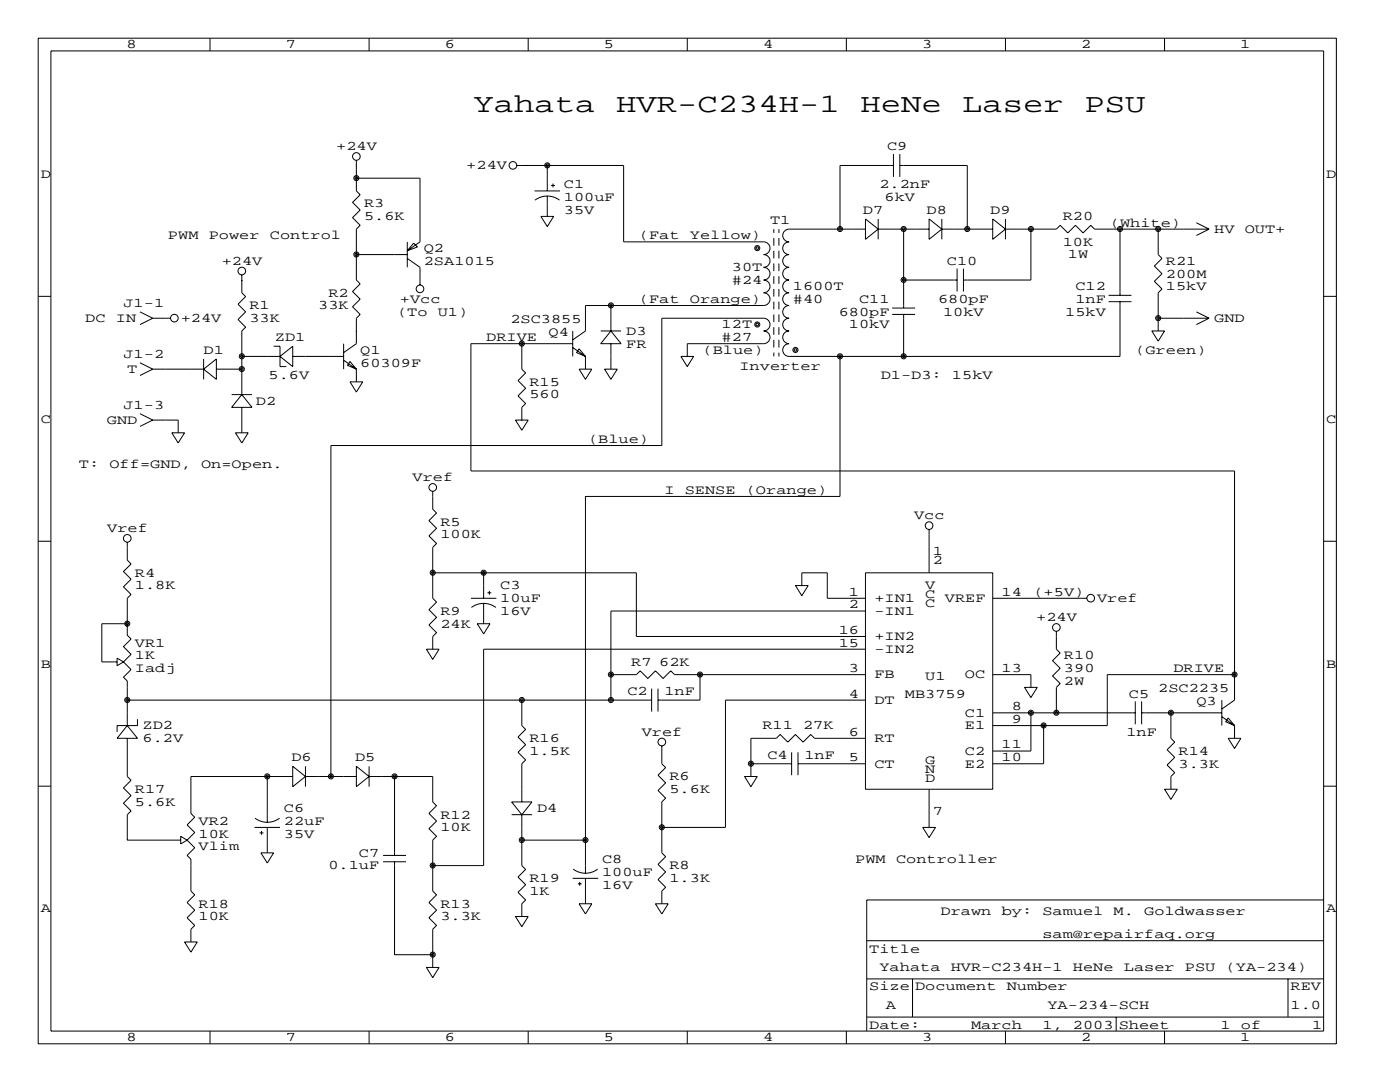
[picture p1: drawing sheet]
<svg xmlns="http://www.w3.org/2000/svg" width="279mm" height="216mm" viewBox="0 0 279 216" stroke-linecap="round" stroke-linejoin="round" font-family="sans-serif">
<g fill="none" stroke="#000" stroke-width=".2">
<path d="M7.6 7.6h259.1v200.7h-259.1zM10.2 10.2h254v195.5h-254zM41.9 7.6v2.6M73.7 7.6v2.6M105.4 7.6v2.6M137.2 7.6v2.6M168.9 7.6v2.6M200.7 7.6v2.6M232.4 7.6v2.6M71.1 33h.1M71.1 35.6h12.7v12.7l-2.5 1.7M71.1 32v6.1l.8 .8-1.5 1.5 1.5 1.5-1.5 1.5 1.5 1.6-.8 .7v10.2l.8 .7-1.5 1.6 1.5 1.5-1.5 1.5 1.5 1.5-.8 .8v5.1l-2.5 1.8"/>
<path d="M103.1 33h21.4v15.3h27.9a1.27 1.27 0 0 1 1.3 1.2 1.27 1.27 0 0 1-1.3 1.3 1.27 1.27 0 0 1 1.3 1.3 1.27 1.27 0 0 1-1.3 1.2 1.27 1.27 0 0 1 1.3 1.3 1.27 1.27 0 0 1-1.3 1.3 1.27 1.27 0 0 1 1.3 1.3 1.27 1.27 0 0 1-1.3 1.2 1.27 1.27 0 0 1 1.3 1.3 1.27 1.27 0 0 1-1.3 1.3h-35.6v5l-2.5 1.8M106.7 38.1h5.1M106.8 39.9a4.1 4.1 0 0 1 4.9 0M109.2 33v5.1M109.2 39.1v4.1M110 37h.7M110.4 36.6v.8M178.3 33h-10.7v12.7M178.3 30.7v4.6M179.6 33h13.4v12.7M179.6 30.7v4.6M7.6 59.1h2.6"/>
<path d="M48.3 55.9h.1M48.3 54.9v3.5l.7 .8-1.5 1.5 1.5 1.5-1.5 1.6 1.5 1.5-.7 .7v12.7M71.1 50.8h10.2M81.3 51.6l2.5 1.7v3.6M81.3 48.3v5M82.5 48.5l.8 .8-2 .7zM107.9 43.2h2.6l-1.3 2zM154.4 45.7v.8M154.4 47.5v1.5M154.4 50v1.6M154.4 52.6v1.5M154.4 55.1v1.5"/>
<path d="M154.4 57.7v1.5M155.4 45.7v.8M155.4 47.5v1.5M155.4 50v1.6M155.4 52.6v1.5M155.4 55.1v1.5M155.4 57.7v1.5M172.7 45.7h-15.2a1.27 1.27 0 0 0-1.3 1.3 1.27 1.27 0 0 0 1.3 1.3 1.27 1.27 0 0 0-1.3 1.2 1.27 1.27 0 0 0 1.3 1.3 1.27 1.27 0 0 0-1.3 1.3 1.27 1.27 0 0 0 1.3 1.2 1.27 1.27 0 0 0-1.3 1.3 1.27 1.27 0 0 0 1.3 1.3 1.27 1.27 0 0 0-1.3 1.3 1.27 1.27 0 0 0 1.3 1.2 1.27 1.27 0 0 0-1.3 1.3 1.27 1.27 0 0 0 1.3 1.3 1.27 1.27 0 0 0-1.3 1.2 1.27 1.27 0 0 0 1.3 1.3 1.27 1.27 0 0 0-1.3 1.3 1.27 1.27 0 0 0 1.3 1.2 1.27 1.27 0 0 0-1.3 1.3 1.27 1.27 0 0 0 1.3 1.3 1.27 1.27 0 0 0-1.3 1.2 1.27 1.27 0 0 0 1.3 1.3h66v-10.9M172.7 43.7l2.6 2-2.6 2.1zM175.3 45.7h10.1M175.3 43.7v4.1M180.3 55.9h10.7"/>
<path d="M180.3 45.7v15.8M185.4 43.7l2.6 2-2.6 2.1zM188 45.7h10.1M188 43.7v4.1M191 53.6v4.6M192.3 53.6v4.6M198.1 43.7l2.6 2-2.6 2.1zM200.7 43.7v4.1M200.7 45.7h10.1l.8-.7 1.5 1.5 1.5-1.5 1.6 1.5 1.5-1.5 .7 .7h22.9M205.7 45.7v10.2h-13.4M221.2 58.9h4.6M223.5 45.7v13.2"/>
<path d="M231.1 45.7v5.1l.8 .8-1.5 1.5 1.5 1.5-1.5 1.5 1.5 1.6-.8 .7v7.6M238.8 44.4l2.5 1.3M241.3 45.7l-2.5 1.3M264.2 59.1h2.5M27.9 62.2l2.6 1.3M27.9 72.4l2.6 1.3M30.5 73.7h10.1M30.5 63.5h3.5M30.5 63.5l-2.6 1.3M30.5 73.7l-2.6 1.2M40.6 73.7l2.6-2.1v4.1zM40.6 71.6v4.1"/>
<path d="M43.2 73.7h5.1M46.2 78.7h4.1M48.3 71.1h7.6M48.3 78.7l2 2.6h-4.1zM54.6 69.1h1.3v4.1h1.2M55.9 71.1l2.5-2v4.1zM58.4 71.1h10.2M68.6 68.6v5.1M68.6 71.9l2.5 1.8M69.8 76.2h2.6l-1.3 2zM69.8 72.1l1.3 1.6-1.8-.8zM71.1 66h.1"/>
<path d="M71.1 73.7v2.5M104.1 68.6v5.1l.8 .7-1.5 1.5 1.5 1.6-1.5 1.5 1.5 1.5-.8 .8v2.5M114.3 66v5.1M114.3 68.6h-20.3v25.4h152.4v45.7l-2.6 1.8M114.3 69.3l2.5 1.8M115.6 73.7h2.5l-1.3 2zM115.6 69.6l1.2 1.5-1.7-.7zM116.8 71.1v2.6M119.9 66h4.1M120.6 73.7h2.6l-1.3 2zM121.9 66l2.1 2.6h-4.1zM121.9 61v5"/>
<path d="M121.9 68.6v5.1M135.9 71.1h2.5l-1.2 2.1zM137.2 71.1v-2.5h15.2a1.27 1.27 0 0 0 1.3-1.3 1.27 1.27 0 0 0-1.3-1.3 1.27 1.27 0 0 0 1.3-1.2 1.27 1.27 0 0 0-1.3-1.3h-20.3v25.4h-66.1v66M154.4 60.2v1.5M154.4 62.7v1.6M154.4 65.3v1.5M154.4 67.8v1.5M154.4 70.4v.7M155.4 60.2v1.5M155.4 62.7v1.6M155.4 65.3v1.5M155.4 67.8v1.5"/>
<path d="M155.4 70.4v.7M167.6 71.1v28h-50.8M178.1 62.7h4.5M178.1 61.5h4.5M180.3 62.7v8.4M221.2 60.2h4.6M229.9 66h2.5l-1.3 2.1zM231.1 63.5h10.2M238.8 62.2l2.5 1.3M241.3 63.5l-2.5 1.3M27.9 82.5l2.6 1.3M30.5 83.8l-2.6 1.3"/>
<path d="M30.5 83.8h5.1v2.6M34.3 86.4h2.5l-1.2 2zM47 86.4h2.5l-1.2 2zM48.3 81.3v5.1M86.4 98v3.6l.7 .8-1.5 1.5 1.5 1.5-1.5 1.5 1.5 1.6-.7 .7v10.2l.7 .7-1.5 1.6 1.5 1.5-1.5 1.5 1.5 1.5-.7 .8v2.5M102.9 83.8h2.5l-1.3 2.1zM104.1 83.8h.1M116.8 99.1h.1M116.8 99.1v75.1M7.6 108h2.6M25.4 108.2v3.6l.8 .7-1.6 1.5 1.6 1.6-1.6 1.5 1.6 1.5-.8 .8v7.3l.8 .8-1.6 1.5 1.6 1.6-1.6 1.5M86.4 114.3h40.6v12.7h45.7"/>
<path d="M94 119.4h5.1M96.5 114.3h.1M96.5 114.3v5.1M97.3 118.3h.7M97.7 117.9v.8M158.7 116.8h2.6l-1.3 2.1zM160 116.8v-2.5h5.1v5.1h7.6M172.7 114.3h25.4v43.2h-25.4zM185.4 105.7v8.6M198.1 119.4h18.8M264.2 108h2.5M23.4 131.3l1.2 .8-1.2 .7z"/>
<path d="M24.6 132.1l1.6 1.5-1.6 1.5 .8 .8v8.9M25.4 139.7h104.6M25.4 124.5h-5.1v7.6h3.1M85.1 129.5h2.5l-1.2 2.1zM94.1 121.2a4.1 4.1 0 0 1 4.9 0M95.2 124.5h2.6l-1.3 2zM96.5 120.4v4.1M104.1 139.7v5.1l.8 .7-1.5 1.6 1.5 1.5-1.5 1.5 1.5 1.5-.8 .8v7.6M121.9 134.6h.1M121.9 134.6h5.1l.8-.7 1.5 1.5 1.5-1.5 1.5 1.5 1.6-1.5 .7 .7h38.1M130 137.4v4.6M131.3 137.4v4.6"/>
<path d="M139.7 134.6v5.1h-8.4M172.7 121.9h-50.8v17.8M172.7 139.7h-27.9v25.4h-12.7M172.7 129.5h-76.2v43.2h-10.1M198.1 134.6h7.6v2.6M204.5 137.2h2.5l-1.3 2zM210.8 126v3.5l.8 .8-1.5 1.5 1.5 1.5-1.5 1.6 1.5 1.5-.8 .8v5M226.6 140v4.5M227.8 140v4.5M243.8 139.7v5.1M246.4 134.6h-25.4v10.2h-22.9M7.6 156.9h2.6"/>
<path d="M25.4 144.8l2 2.5h-4zM25.4 147.3v7.6l.8 .8-1.6 1.5 1.6 1.5-1.6 1.6 1.6 1.5-.8 .8v5h10.7M27.4 143.5v1.3h-4v1.2M53.3 154.9h.1M53.3 154.9v9.2M58.4 152.9l2.6 2-2.6 2.1zM58.4 154.9h-20.3v7.4l.8 .8-1.6 1.5 1.6 1.5-1.6 1.5M61 154.9h10.1M61 152.9v4.1M71.1 152.9l2.6 2-2.6 2.1zM73.7 152.9v4.1M73.7 154.9h12.7v5.1l.7 .8-1.5 1.5 1.5 1.5-1.5 1.6 1.5 1.5-.7 .7v10.2l.7 .8-1.5 1.5 1.5 1.5-1.5 1.5 1.5 1.6-.7 .7v7.6"/>
<path d="M78.7 154.9v15.8M132.1 148.8v3.6l.7 .8-1.5 1.5 1.5 1.5-1.5 1.5 1.5 1.6-.7 .7v10.2l.7 .7-1.5 1.6 1.5 1.5-1.5 1.5 1.5 1.5-.7 .8v2.5M148.6 154.9h2.5l-1.2 2.1zM149.9 152.4h8.1M158 150.1v4.6M159.3 152.4h13.4M159.3 150.1v4.6M172.7 147.3h-10.1l-.8-.7-1.5 1.5-1.6-1.5-1.5 1.5-1.5-1.5-.8 .7h-5v7.6M185.4 157.5v7.6M198.1 142.2h28.5M205.7 142.2v7.7h-7.6M208.3 144.8v7.6h-10.2"/>
<path d="M227.8 142.2h16M232.4 157.5h2.5l-1.2 2zM233.7 142.2v5.1l.7 .8-1.5 1.5 1.5 1.5-1.5 1.6 1.5 1.5-.7 .7v2.6M243.8 143l2.6 1.8M245.1 147.3h2.5l-1.2 2.1zM245.1 143.3l1.3 1.5-1.8-.8zM246.4 144.8v2.5M264.2 156.9h2.5M36.1 166.9l1.2 .7-1.2 .8zM37.3 167.6l1.6 1.6-1.6 1.5 .8 .7v6.4l.8 .8-1.6 1.5 1.6 1.5-1.6 1.5 1.6 1.6-.8 .7v2.6M50.8 165.1h5.1M50.9 163.3a4.1 4.1 0 0 0 4.9 0"/>
<path d="M51.8 166.2h.8M52.1 170.2h2.5l-1.3 2zM52.2 165.8v.8M53.3 165.1v5.1M76.5 172h4.5M76.5 170.7h4.5M78.7 172v18.5h7.7M102.1 160h4.1l-2.1 2.6zM102.1 162.6h4.1M104.1 167.6h12.7M104.1 162.6v10.1l.8 .8-1.5 1.5 1.5 1.5-1.5 1.6 1.5 1.5-.8 .7v2.6M114.3 175.3h5.1"/>
<path d="M114.4 173.4a4.1 4.1 0 0 0 4.9 0M115.3 176.4h.8M115.7 176v.7M116.8 175.3v5M184.1 165.1h2.6l-1.3 2zM264.2 179.6h-91.2v26.1M36.8 188h2.6l-1.3 2zM85.1 193h2.5l-1.2 2.1zM102.9 182.9h2.5l-1.3 2zM115.6 180.3h2.5l-1.3 2.1zM130.8 180.3h2.5l-1.2 2.1zM173 195.3h91.2"/>
<path d="M173 187.7h91.2M182.1 195.3v7.6M257 195.3v7.6M41.9 205.7v2.6M73.7 205.7v2.6M105.4 205.7v2.6M137.2 205.7v2.6M168.9 205.7v2.6M173 202.9h91.2M200.7 205.7v2.6M222.8 202.9v2.8M232.4 205.7v2.6"/>
<circle cx="71.1" cy="35.5" r=".51"/>
<circle cx="71.1" cy="31.2" r=".76"/>
<circle cx="71.1" cy="35.5" r=".25"/>
<circle cx="102.4" cy="33" r=".76"/>
<circle cx="109.2" cy="33" r=".51"/>
<circle cx="109.2" cy="33" r=".25"/>
<circle cx="48.3" cy="54.1" r=".76"/>
<circle cx="71.1" cy="50.8" r=".51"/>
<circle cx="71.1" cy="50.8" r=".25"/>
<circle cx="83.8" cy="57.6" r=".76"/>
<circle cx="151.1" cy="49.5" r=".51"/>
<circle cx="151.1" cy="49.5" r=".25"/>
<circle cx="167.6" cy="45.7" r=".51"/>
<circle cx="167.6" cy="45.7" r=".25"/>
<circle cx="180.3" cy="55.9" r=".51"/>
<circle cx="180.3" cy="45.7" r=".51"/>
<circle cx="180.3" cy="55.9" r=".25"/>
<circle cx="180.3" cy="45.7" r=".25"/>
<circle cx="193" cy="45.7" r=".51"/>
<circle cx="193" cy="45.7" r=".25"/>
<circle cx="205.7" cy="45.7" r=".51"/>
<circle cx="205.7" cy="45.7" r=".25"/>
<circle cx="223.5" cy="45.7" r=".51"/>
<circle cx="223.5" cy="45.7" r=".25"/>
<circle cx="231.1" cy="45.7" r=".51"/>
<circle cx="231.1" cy="45.7" r=".25"/>
<circle cx="34.8" cy="63.5" r=".76"/>
<circle cx="48.3" cy="71.1" r=".51"/>
<circle cx="48.3" cy="73.6" r=".51"/>
<circle cx="48.3" cy="73.6" r=".25"/>
<circle cx="48.3" cy="71.1" r=".25"/>
<circle cx="104.1" cy="68.6" r=".51"/>
<circle cx="104.1" cy="68.6" r=".25"/>
<circle cx="121.9" cy="60.9" r=".51"/>
<circle cx="121.9" cy="60.9" r=".25"/>
<circle cx="151.1" cy="64.7" r=".51"/>
<circle cx="151.1" cy="64.7" r=".25"/>
<circle cx="158.7" cy="69.8" r=".51"/>
<circle cx="158.8" cy="69.8" r=".25"/>
<circle cx="167.6" cy="71.1" r=".51"/>
<circle cx="167.6" cy="71.1" r=".25"/>
<circle cx="180.3" cy="71.1" r=".51"/>
<circle cx="180.3" cy="71.1" r=".25"/>
<circle cx="231.1" cy="63.5" r=".51"/>
<circle cx="231.1" cy="63.5" r=".25"/>
<circle cx="86.4" cy="97.3" r=".76"/>
<circle cx="25.4" cy="107.4" r=".76"/>
<circle cx="86.4" cy="114.3" r=".51"/>
<circle cx="86.4" cy="114.3" r=".25"/>
<circle cx="96.5" cy="114.3" r=".51"/>
<circle cx="96.5" cy="114.3" r=".25"/>
<circle cx="185.4" cy="104.9" r=".76"/>
<circle cx="217.7" cy="119.4" r=".76"/>
<circle cx="25.4" cy="124.4" r=".51"/>
<circle cx="25.4" cy="139.7" r=".51"/>
<circle cx="25.4" cy="124.4" r=".25"/>
<circle cx="25.4" cy="139.7" r=".25"/>
<circle cx="104.1" cy="139.7" r=".51"/>
<circle cx="104.1" cy="139.7" r=".25"/>
<circle cx="121.9" cy="134.6" r=".51"/>
<circle cx="121.9" cy="139.7" r=".51"/>
<circle cx="121.9" cy="134.6" r=".25"/>
<circle cx="121.9" cy="139.7" r=".25"/>
<circle cx="139.7" cy="134.6" r=".51"/>
<circle cx="139.7" cy="134.6" r=".25"/>
<circle cx="210.8" cy="125.2" r=".76"/>
<circle cx="246.4" cy="134.6" r=".51"/>
<circle cx="246.4" cy="134.6" r=".25"/>
<circle cx="53.3" cy="154.9" r=".51"/>
<circle cx="53.3" cy="154.9" r=".25"/>
<circle cx="66" cy="154.9" r=".51"/>
<circle cx="66" cy="154.9" r=".25"/>
<circle cx="78.7" cy="154.9" r=".51"/>
<circle cx="78.7" cy="154.9" r=".25"/>
<circle cx="132.1" cy="148.1" r=".76"/>
<circle cx="149.9" cy="152.4" r=".51"/>
<circle cx="149.9" cy="152.4" r=".25"/>
<circle cx="205.7" cy="142.2" r=".51"/>
<circle cx="205.7" cy="142.2" r=".25"/>
<circle cx="208.3" cy="144.8" r=".51"/>
<circle cx="208.3" cy="144.8" r=".25"/>
<circle cx="210.8" cy="142.2" r=".51"/>
<circle cx="210.8" cy="142.2" r=".25"/>
<circle cx="233.7" cy="142.2" r=".51"/>
<circle cx="233.7" cy="142.2" r=".25"/>
<circle cx="86.4" cy="172.7" r=".51"/>
<circle cx="86.4" cy="172.7" r=".25"/>
<circle cx="104.1" cy="167.6" r=".51"/>
<circle cx="104.1" cy="167.6" r=".25"/>
<circle cx="116.8" cy="167.6" r=".51"/>
<circle cx="116.8" cy="167.6" r=".25"/>
<circle cx="132.1" cy="165.1" r=".51"/>
<circle cx="132.1" cy="165.1" r=".25"/>
<circle cx="86.4" cy="190.5" r=".51"/>
<circle cx="86.4" cy="190.5" r=".25"/>
</g>
<g font-size="5.3">
<text x="94.5" y="22.4">Yahata</text>
<text x="122.9" y="22.4">HVR-C234H-1</text>
<text x="171.7" y="22.4">HeNe</text>
<text x="192" y="22.4">Laser</text>
<text x="216.4" y="22.4">PSU</text>
</g>
<g font-size="2.6">
<text x="25.3" y="9.7">8</text>
<text x="57" y="9.7">7</text>
<text x="88.8" y="9.7">6</text>
<text x="120.5" y="9.7">5</text>
<text x="152.3" y="9.7">4</text>
<text x="184" y="9.7">3</text>
<text x="215.8" y="9.7">2</text>
<text x="247.5" y="9.7">1</text>
<text x="67.1" y="30">+24V</text>
<text x="177" y="30">C9</text>
<text x="8.1" y="35.5">D</text>
<text x="93.1" y="33.8">+24V</text>
<text x="264.7" y="35.5">D</text>
<text x="72.6" y="41.4">R3</text>
<text x="112.5" y="37.6">C1</text>
<text x="112.5" y="40.1">100uF</text>
<text x="175.5" y="37.6">2.2nF</text>
<text x="176.5" y="40.1">6kV</text>
<text x="33.5" y="47.8">PWM</text>
<text x="41.7" y="47.8">Power</text>
<text x="53.8" y="47.8">Control</text>
<text x="72.6" y="43.9">5.6K</text>
<text x="112.5" y="42.7">35V</text>
<text x="127.5" y="47.8">(Fat</text>
<text x="137.7" y="47.8">Yellow)</text>
<text x="153.7" y="44.7">T1</text>
<text x="172.2" y="42.7">D7</text>
<text x="184.9" y="42.7">D8</text>
<text x="197.6" y="42.7">D9</text>
<text x="212.1" y="43.9">R20</text>
<text x="221.5" y="45.2">(White)</text>
<text x="242.3" y="46.5">HV</text>
<text x="248.4" y="46.5">OUT+</text>
<text x="44.2" y="52.8">+24V</text>
<text x="84.6" y="50.3">Q2</text>
<text x="84.6" y="52.8">2SA1015</text>
<text x="189" y="52.8">C10</text>
<text x="212.1" y="49">10K</text>
<text x="213.1" y="51.6">1W</text>
<text x="232.7" y="52.8">R21</text>
<text x="65.5" y="59.2">R2</text>
<text x="146" y="54.1">30T</text>
<text x="146" y="56.6">#24</text>
<text x="158.2" y="57.9">1600T</text>
<text x="214.6" y="57.9">C12</text>
<text x="232.7" y="55.4">200M</text>
<text x="232.7" y="57.9">15kV</text>
<text x="17" y="64.3">DC</text>
<text x="23.1" y="64.3">IN</text>
<text x="24.6" y="61.2">J1-1</text>
<text x="36.1" y="64.3">+24V</text>
<text x="49.8" y="61.7">R1</text>
<text x="49.8" y="64.3">33K</text>
<text x="63.5" y="61.7">33K</text>
<text x="79.2" y="63">(To</text>
<text x="79.8" y="60.5">+Vcc</text>
<text x="87.4" y="63">U1)</text>
<text x="101.9" y="64.5">2SC3855</text>
<text x="127.5" y="60.5">(Fat</text>
<text x="137.7" y="60.5">Orange)</text>
<text x="144" y="65.5">12T</text>
<text x="158.2" y="60.5">#40</text>
<text x="167.4" y="63">680pF</text>
<text x="169.4" y="65.5">10kV</text>
<text x="171.4" y="60.5">C11</text>
<text x="187.2" y="60.5">680pF</text>
<text x="188.2" y="63">10kV</text>
<text x="212.6" y="63">15kV</text>
<text x="214.6" y="60.5">1nF</text>
<text x="242.3" y="64.3">GND</text>
<text x="24.6" y="71.4">J1-2</text>
<text x="40.6" y="70.6">D1</text>
<text x="54.9" y="68.1">ZD1</text>
<text x="71.9" y="70.6">Q1</text>
<text x="97" y="68.1">DRIVE</text>
<text x="109.5" y="67.1">Q4</text>
<text x="125" y="66.8">D3</text>
<text x="125" y="69.3">FR</text>
<text x="140.2" y="70.6">(Blue)</text>
<text x="144" y="68.1">#27</text>
<text x="226.6" y="70.6">(Green)</text>
<text x="25.4" y="74.4">T</text>
<text x="53.6" y="75.7">5.6V</text>
<text x="71.9" y="73.2">60309F</text>
<text x="105.7" y="77">R15</text>
<text x="147.6" y="73.9">Inverter</text>
<text x="175.8" y="75.7">D1-D3:</text>
<text x="190" y="75.7">15kV</text>
<text x="24.6" y="81.5">J1-3</text>
<text x="51.1" y="80.8">D2</text>
<text x="105.7" y="79.5">560</text>
<text x="8.1" y="84.3">C</text>
<text x="21.3" y="84.6">GND</text>
<text x="117.3" y="88.4">(Blue)</text>
<text x="264.7" y="84.3">C</text>
<text x="15.7" y="93.5">T:</text>
<text x="21.8" y="93.5">Off=GND,</text>
<text x="40.1" y="93.5">On=Open.</text>
<text x="82.3" y="96">Vref</text>
<text x="132.6" y="98.6">I</text>
<text x="136.7" y="98.6">SENSE</text>
<text x="148.8" y="98.6">(Orange)</text>
<text x="21.4" y="106.2">Vref</text>
<text x="87.9" y="104.9">R5</text>
<text x="87.9" y="107.4">100K</text>
<text x="182.4" y="103.6">Vcc</text>
<text x="186.2" y="110.7">1</text>
<text x="186.2" y="112.5">2</text>
<text x="26.9" y="115.1">R4</text>
<text x="26.9" y="117.6">1.8K</text>
<text x="99.8" y="117.6">C3</text>
<text x="169.4" y="118.9">1</text>
<text x="184.7" y="117.6">V</text>
<text x="184.7" y="119.4">C</text>
<text x="199.9" y="118.9">14</text>
<text x="206.2" y="118.9">(+5V)</text>
<text x="87.9" y="122.7">R9</text>
<text x="87.9" y="125.2">24K</text>
<text x="99.8" y="120.1">10uF</text>
<text x="99.8" y="122.7">16V</text>
<text x="169.4" y="121.4">2</text>
<text x="174.5" y="120.1">+IN1</text>
<text x="174.5" y="122.7">-IN1</text>
<text x="184.7" y="121.2">C</text>
<text x="188.6" y="120.1">VREF</text>
<text x="206.8" y="124">+24V</text>
<text x="218.9" y="120.1">Vref</text>
<text x="26.9" y="129">VR1</text>
<text x="26.9" y="131.6">1K</text>
<text x="167.4" y="126.5">16</text>
<text x="167.4" y="129">15</text>
<text x="174.5" y="127.8">+IN2</text>
<text x="174.5" y="130.3">-IN2</text>
<text x="212.3" y="131.6">R10</text>
<text x="8.1" y="133.2">B</text>
<text x="26.9" y="134.1">Iadj</text>
<text x="126" y="132.8">R7 62K</text>
<text x="169.4" y="134.1">3</text>
<text x="174.5" y="135.4">FB</text>
<text x="184.7" y="135.6">U1</text>
<text x="192.6" y="135.4">OC</text>
<text x="199.9" y="134.1">13</text>
<text x="212.3" y="134.1">390</text>
<text x="212.3" y="136.7">2W</text>
<text x="234.2" y="134.1">DRIVE</text>
<text x="264.7" y="133.2">B</text>
<text x="125.2" y="138.7">C2</text>
<text x="132.6" y="138.7">1nF</text>
<text x="169.4" y="139.2">4</text>
<text x="174.5" y="140.5">DT</text>
<text x="180.6" y="139.2">MB3759</text>
<text x="192.6" y="143">C1</text>
<text x="201.9" y="141.7">8</text>
<text x="225.3" y="139.2">C5</text>
<text x="231.1" y="138.2">2SC2235</text>
<text x="238.8" y="140.7">Q3</text>
<text x="28.4" y="145.5">ZD2</text>
<text x="28.4" y="148.1">6.2V</text>
<text x="105.7" y="148.1">R16</text>
<text x="128.1" y="146.8">Vref</text>
<text x="152.1" y="145.5">R11</text>
<text x="160.3" y="145.5">27K</text>
<text x="169.4" y="146.8">6</text>
<text x="174.5" y="148.1">RT</text>
<text x="192.6" y="145.5">E1</text>
<text x="199.9" y="149.4">11</text>
<text x="201.9" y="144.3">9</text>
<text x="224.8" y="146.8">1nF</text>
<text x="58.2" y="151.9">D6</text>
<text x="70.9" y="151.9">D5</text>
<text x="105.7" y="150.6">1.5K</text>
<text x="133.6" y="155.7">R6</text>
<text x="153.2" y="151.4">C4</text>
<text x="160.5" y="151.4">1nF</text>
<text x="169.4" y="151.9">5</text>
<text x="174.5" y="153.2">CT</text>
<text x="184.7" y="152.4">G</text>
<text x="184.7" y="154.2">N</text>
<text x="184.7" y="156">D</text>
<text x="192.6" y="153.2">E2</text>
<text x="192.6" y="150.6">C2</text>
<text x="199.9" y="151.9">10</text>
<text x="235.2" y="150.6">R14</text>
<text x="235.2" y="153.2">3.3K</text>
<text x="26.9" y="158.2">R17</text>
<text x="26.9" y="160.8">5.6K</text>
<text x="133.6" y="158.2">5.6K</text>
<text x="39.6" y="164.6">VR2</text>
<text x="39.6" y="167.1">10K</text>
<text x="56.6" y="162.1">C6</text>
<text x="56.6" y="164.6">22uF</text>
<text x="56.6" y="167.1">35V</text>
<text x="87.9" y="163.3">R12</text>
<text x="87.9" y="165.9">10K</text>
<text x="107.2" y="162.1">D4</text>
<text x="186.2" y="162.6">7</text>
<text x="39.6" y="169.7">Vlim</text>
<text x="65.5" y="173.5">0.1uF</text>
<text x="71.6" y="170.9">C7</text>
<text x="120.1" y="172.2">C8</text>
<text x="133.6" y="173.5">R8</text>
<text x="170.7" y="172.2">PWM</text>
<text x="178.8" y="172.2">Controller</text>
<text x="105.7" y="176">R19</text>
<text x="105.7" y="178.6">1K</text>
<text x="120.1" y="174.8">100uF</text>
<text x="120.1" y="177.3">16V</text>
<text x="133.6" y="176">1.3K</text>
<text x="8.1" y="182.1">A</text>
<text x="39.6" y="181.1">R18</text>
<text x="39.6" y="183.6">10K</text>
<text x="87.9" y="181.1">R13</text>
<text x="87.9" y="183.6">3.3K</text>
<text x="187.7" y="182.6">Drawn</text>
<text x="199.9" y="182.6">by:</text>
<text x="208" y="182.6">Samuel</text>
<text x="222.2" y="182.6">M.</text>
<text x="228.3" y="182.6">Goldwasser</text>
<text x="264.7" y="182.1">A</text>
<text x="173.5" y="190.2">Title</text>
<text x="208" y="187.2">sam@repairfaq.org</text>
<text x="173.5" y="197.6">Size Document</text>
<text x="175.5" y="193.8">Yahata</text>
<text x="189.7" y="193.8">HVR-C234H-1</text>
<text x="200.9" y="197.6">Number</text>
<text x="214.1" y="193.8">HeNe</text>
<text x="224.3" y="193.8">Laser</text>
<text x="236.5" y="193.8">PSU</text>
<text x="244.6" y="193.8">(YA-234)</text>
<text x="257.6" y="197.6">REV</text>
<text x="176.8" y="201.4">A</text>
<text x="209" y="201.4">YA-234-SCH</text>
<text x="257.6" y="201.4">1.0</text>
<text x="25.3" y="207.8">8</text>
<text x="57" y="207.8">7</text>
<text x="88.8" y="207.8">6</text>
<text x="120.5" y="207.8">5</text>
<text x="152.3" y="207.8">4</text>
<text x="173.5" y="205.2">Date:</text>
<text x="184" y="207.8">3</text>
<text x="193.8" y="205.2">March</text>
<text x="208" y="205.2">1,</text>
<text x="214.1" y="205.2">2003 Sheet</text>
<text x="215.8" y="207.8">2</text>
<text x="243.6" y="205.2">1</text>
<text x="247.5" y="207.8">1</text>
<text x="247.7" y="205.2">of</text>
<text x="261.9" y="205.2">1</text>
</g>
</svg>
